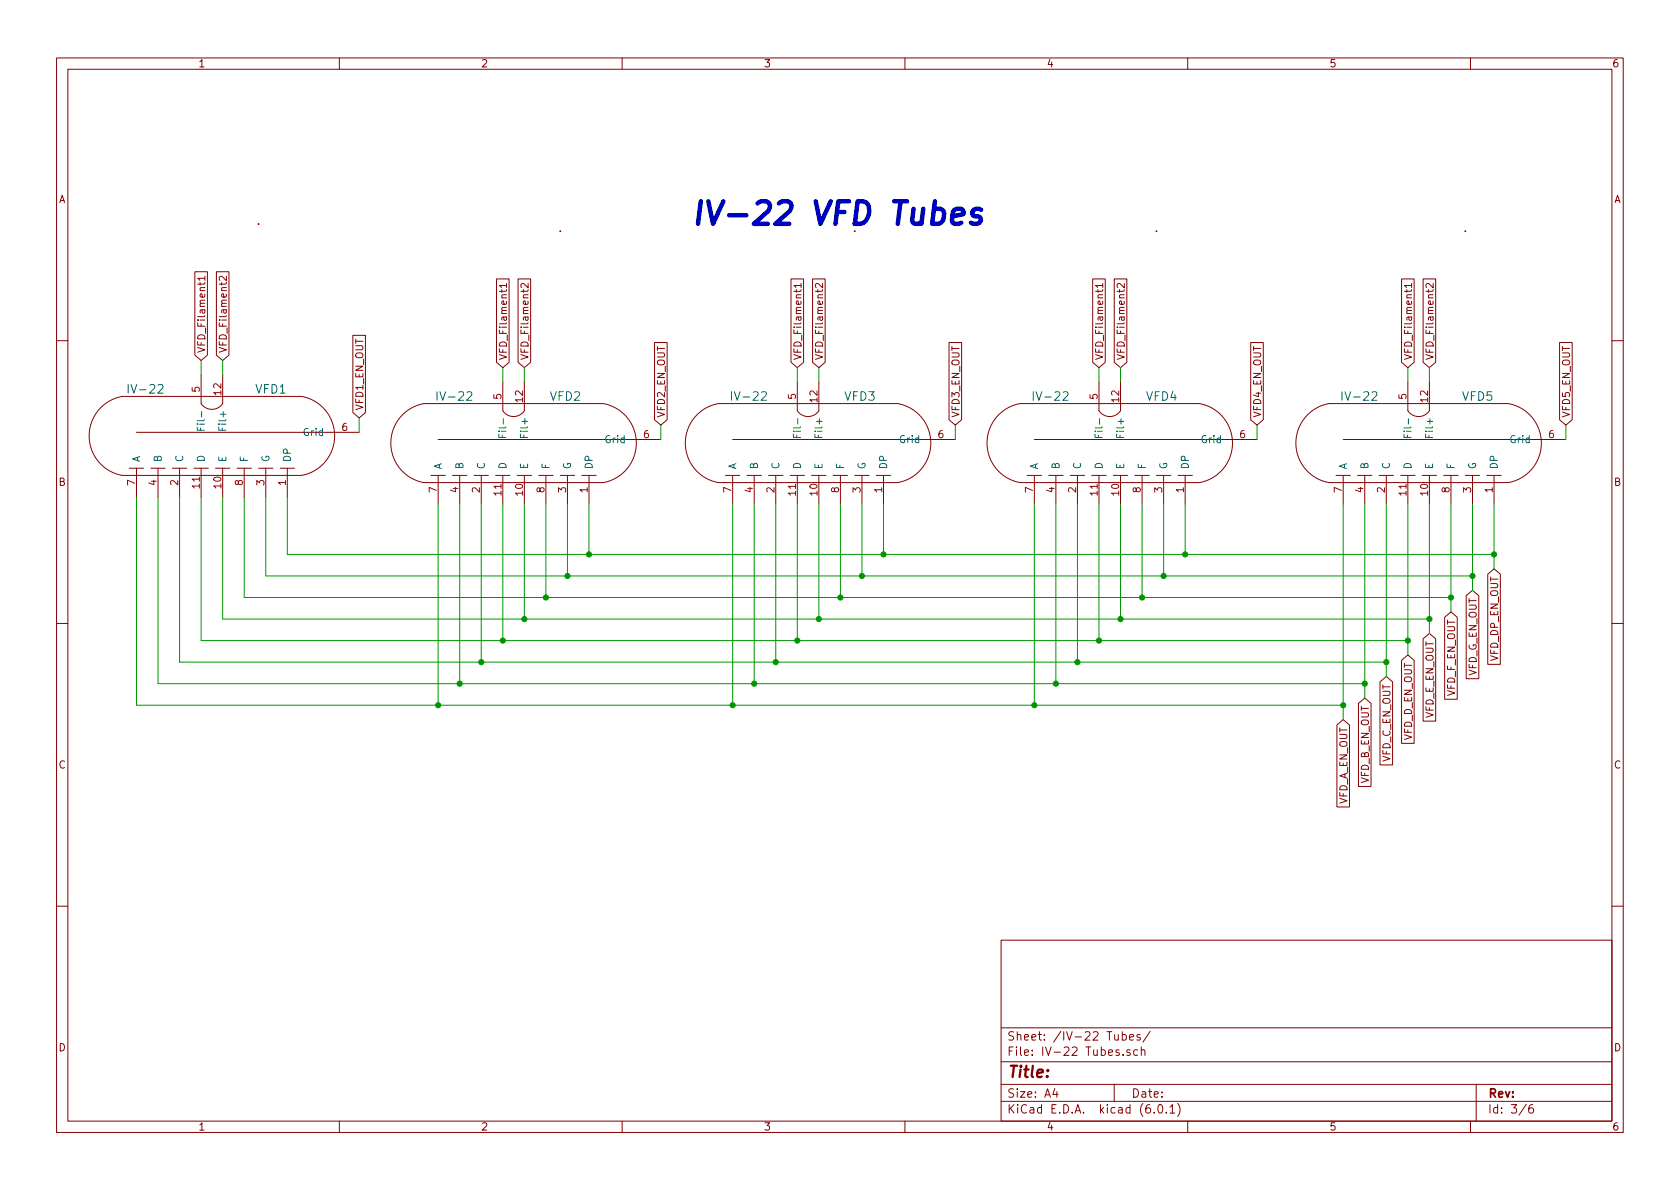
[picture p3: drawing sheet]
<svg xmlns="http://www.w3.org/2000/svg" width="297mm" height="210mm" viewBox="0 0 297 210" stroke-linecap="round" stroke-linejoin="round" font-family="sans-serif">
<g fill="none" stroke="#840000" stroke-width=".18">
<path d="M10 10.2h277v190.1h-277zM12 12.2h273v186.1h-273zM60 10.2v2M110 10.2v2M160 10.2v2M210 10.2v2M260 10.2v2M34.4 48.1h2.3v14.7l-1.1 .9-1.2-.9zM36.2 49.2h-1.2l.3 .4M36.2 48.9v.7M38.3 48.1h2.2v14.7l-1.1 .9-1.1-.9zM40 48.9v.7l-.9-.7-.3 .2 .1 .5"/>
<path d="M62.4 59.3h2.2v13.7l-1.1 .9-1.1-.9zM87.8 49.3h2.2v14.8l-1.1 .9-1.1-.9zM89.6 50.5h-1.3l.4 .4M89.6 50.1v.8M91.6 49.3h2.2v14.8l-1.1 .9-1.1-.9zM93.4 50.1v.8l-.9-.8-.4 .3 .1 .5M139.9 49.3h2.2v14.8l-1.1 .9-1.1-.9zM141.6 50.5h-1.2l.3 .4M141.6 50.1v.8M143.7 49.3h2.2v14.8l-1.1 .9-1.1-.9zM145.4 50.1v.8l-.9-.8-.3 .3 .1 .5M193.2 49.3h2.2v14.8l-1.1 .9-1.1-.9z"/>
<path d="M195 50.5h-1.3l.4 .4M195 50.1v.8M197 49.3h2.2v14.8l-1.1 .9-1.1-.9zM198.8 50.1v.8l-.9-.8-.4 .3 .1 .5M247.8 49.3h2.2v14.8l-1.1 .9-1.1-.9zM249.6 50.5h-1.3l.4 .4M249.6 50.1v.8M251.6 49.3h2.2v14.8l-1.1 .9-1.1-.9zM253.4 50.1v.8l-.9-.8-.4 .3 .1 .5M10 60.2h2M17.8 72.1l1.5-1.1 1.1-.6 1.2-.3h31.7a7.1 7.1 0 0 1 5.9 7 7.1 7.1 0 0 1-5.9 7h-31.7a7.1 7.1 0 0 1-3.8-12zM24.1 76.4h39.4"/>
<path d="M35.6 66.3v5.1a2.29 2.29 0 0 0 3.8 0v-5.1M71.2 73.4l1.4-1.2 1.1-.5 1.2-.3h31.8a7.1 7.1 0 0 1 5.8 7 7.1 7.1 0 0 1-5.8 6.9h-31.8a7.1 7.1 0 0 1-3.7-11.9zM77.5 77.7h39.3M88.9 67.6v5a2.29 2.29 0 0 0 3.8 0v-5M115.7 60.6h2.3v13.6l-1.2 1-1.1-1zM123.2 73.4l1.5-1.2 1.1-.5 1.2-.3h31.7a7.1 7.1 0 0 1 5.9 7 7.1 7.1 0 0 1-5.9 6.9h-31.7a7.1 7.1 0 0 1-3.8-11.9zM129.5 77.7h39.4M141 67.6v5a2.29 2.29 0 0 0 3.8 0v-5M167.8 60.6h2.2v13.6l-1.1 1-1.1-1zM176.6 73.4l1.4-1.2 1.1-.5 1.2-.3h31.8a7.1 7.1 0 0 1 5.8 7 7.1 7.1 0 0 1-5.8 6.9h-31.8a7.1 7.1 0 0 1-3.7-11.9zM182.9 77.7h39.3M194.3 67.6v5a2.29 2.29 0 0 0 3.8 0v-5"/>
<path d="M221.1 60.6h2.3v13.6l-1.2 1-1.1-1zM231.2 73.4l1.4-1.2 1.2-.5 1.1-.3h31.8a7.1 7.1 0 0 1 5.8 7 7.1 7.1 0 0 1-5.8 6.9h-31.7a7.1 7.1 0 0 1-3.8-11.9zM237.5 77.7h39.4M248.9 67.6v5a2.29 2.29 0 0 0 3.8 0v-5M275.7 60.6h2.3v13.6l-1.1 1-1.2-1zM285 60.2h2M22.9 82.8h2.5M24.1 82.8v5.1M26.7 82.8h2.5M27.9 82.8v5.1M30.5 82.8h2.5M31.7 82.8v5.1"/>
<path d="M34.3 82.8h2.5M35.6 82.8v5.1M38.1 82.8h2.5M39.4 82.8v5.1M41.9 82.8h2.5M43.2 82.8v5.1M45.7 82.8h2.6M47 82.8v5.1M49.5 82.8h2.6M50.8 82.8v5.1M76.2 84.1h2.5M77.5 84.1v5"/>
<path d="M80 84.1h2.5M81.3 84.1v5M83.8 84.1h2.6M85.1 84.1v5M87.6 84.1h2.6M88.9 84.1v5M91.4 84.1h2.6M92.7 84.1v5M95.2 84.1h2.6M96.5 84.1v5M99.1 84.1h2.5M100.3 84.1v5"/>
<path d="M102.9 84.1h2.5M104.1 84.1v5M128.3 84.1h2.5M129.5 84.1v5M132.1 84.1h2.5M133.3 84.1v5M135.9 84.1h2.5M137.2 84.1v5M139.7 84.1h2.5M141 84.1v5M143.5 84.1h2.5M144.8 84.1v5"/>
<path d="M147.3 84.1h2.6M148.6 84.1v5M151.1 84.1h2.6M152.4 84.1v5M154.9 84.1h2.6M156.2 84.1v5M181.6 84.1h2.5M182.9 84.1v5M185.4 84.1h2.6M186.7 84.1v5M189.2 84.1h2.6M190.5 84.1v5"/>
<path d="M193 84.1h2.6M194.3 84.1v5M196.8 84.1h2.6M198.1 84.1v5M200.7 84.1h2.5M201.9 84.1v5M204.5 84.1h2.5M205.7 84.1v5M208.3 84.1h2.5M209.5 84.1v5M236.2 84.1h2.6M237.5 84.1v5"/>
<path d="M240 84.1h2.6M241.3 84.1v5M243.8 84.1h2.6M245.1 84.1v5M247.6 84.1h2.6M248.9 84.1v5M251.5 84.1h2.5M252.7 84.1v5M255.3 84.1h2.5M256.5 84.1v5M259.1 84.1h2.5M260.3 84.1v5"/>
<path d="M262.9 84.1h2.5M264.2 84.1v5M10 110.2h2M247.8 116.8l1.1-1 1.1 1v14.7h-2.2zM251.6 113l1.1-1 1.1 1v14.5h-2.2zM255.4 109.2l1.1-1 1.2 1v14.5h-2.3zM259.2 105.3l1.1-.9 1.2 .9v14.7h-2.3zM263 101.5l1.2-.9 1.1 .9v16h-2.3zM285 110.2h2M236.4 128.2l1.1-1 1.1 1v14.5h-2.2zM240.2 124.4l1.1-1 1.1 1v14.7h-2.2zM244 120.6l1.1-1 1.1 1v14.7h-2.2z"/>
<path d="M10 160.2h2M177 166.3h108v32h-108zM285 160.2h2M60 198.3v2M110 198.3v2M160 198.3v2M177 194.8h108M177 191.8h108M177 187.8h108M177 181.8h108M186.5 192.5l-.4 1h1M186.9 193v1"/>
<path d="M197 191.8v3M198.4 183l.5-.1 .2 .3v.4l-.1 .3h-.6M198.4 182.4v1.5M198.6 186.5v.1M199.7 183.4l.7-.1v-.3l-.5-.1-.2 .2 .1 .8h.6M199.8 185.7l-.4-.1-.2 .2 .1 .3 .5 .1v.4h-.6M201.1 185.7l-.4-.1-.3 .3v.4l.2 .3h.5M201.6 183l-.4-.1-.2 .2 .1 .3 .5 .1v.4h-.6M201.8 185.8l.2-.2 .4 .1v.9M201.8 185.1v1.5M203.4 182.4l-1.3 1.9M204.1 196.7v.1"/>
<path d="M204.9 195.4l.2-.1a.81 .81 0 0 1 .6 .7 .81 .81 0 0 1-.3 .8h-.2a.81 .81 0 0 1-.6-.6 .81 .81 0 0 1 .3-.8zM206.2 196.7v.1M206.9 195.8l.4-.5v1.5M206.9 196.8h.8M208.2 195.1a1.72 1.72 0 0 1 0 2.3M210 198.3v2M260 198.3v2M261 191.8v6.5M269.9 195.3l-1.3 1.9M271 195.3a.6 .6 0 0 0-.7 .7v.5l.1 .3h.5l.2-.1 .1-.5-.2-.2-.4-.1-.3 .3"/>
</g>
<g fill="#840000" stroke="#840000" stroke-width=".18">
<circle cx="99.1" cy="40.9" r=".08"/>
<circle cx="204.5" cy="40.9" r=".08"/>
<circle cx="259.1" cy="40.9" r=".08"/>
<circle cx="45.7" cy="39.6" r=".08"/>
</g>
<g fill="none" stroke="#006464" stroke-width=".18">
<path d="M34.9 75.5v.6h1.2M35.5 75.7v.4M38.7 75.5v.6h1.2M39.3 75.7v.4M88.2 76.8v.6h1.3M88.8 76.9v.5M92 76.8v.6h1.3M92.6 76.9v.5M140.3 76.8v.6h1.2M140.9 76.9v.5M144.1 76.8v.6h1.3M144.7 76.9v.5"/>
<path d="M193.6 76.8v.6h1.3M194.2 76.9v.5M197.4 76.8v.6h1.3M198 76.9v.5M248.2 76.8v.6h1.3M248.8 76.9v.5M252 76.8v.6h1.3M252.6 76.9v.5"/>
</g>
<path d="M168.4 38.3l1.9-.4 .1-.4-.2-.4-.3-.2h-.8l-.4 .2-.2 .4-.2 1.5 .1 .4 .4 .2h.8l.4-.2M173.5 37.1a.97 .97 0 0 0-1.6 .6l.1 .4 .4 .2h.6l.3 .1 .1 .6-.2 .4-.4 .2h-.8l-.3-.2" fill="none" stroke="#0000c2" stroke-width=".8"/>
<g fill="none" stroke="#009600" stroke-width=".18">
<path d="M35.6 63.7v2.6M39.4 63.7v2.6M63.5 73.9v2.5M88.9 65v2.6M92.7 65v2.6M116.8 75.2v2.5M141 65v2.6M144.8 65v2.6M168.9 75.2v2.5M194.3 65v2.6M198.1 65v2.6M222.2 75.2v2.5"/>
<path d="M248.9 65v2.6M252.7 65v2.6M276.9 75.2v2.5M24.1 87.9v36.8h213.4M27.9 87.9v33h213.4M31.7 87.9v29.2h213.4M35.6 87.9v25.4h213.3M39.4 87.9v21.6h213.3M43.2 87.9v17.8h213.3M47 87.9v13.9h213.3M50.8 87.9v10.1h213.4M77.5 89.1v35.6"/>
<path d="M81.3 89.1v31.8M85.1 89.1v28M88.9 89.1v24.2M92.7 89.1v20.4M96.5 89.1v16.6M100.3 89.1v12.7M104.1 89.1v8.9M129.5 89.1v35.6M133.3 89.1v31.8M137.2 89.1v28M141 89.1v24.2M144.8 89.1v20.4"/>
<path d="M148.6 89.1v16.6M152.4 89.1v12.7M156.2 89.1v8.9M182.9 89.1v35.6M186.7 89.1v31.8M190.5 89.1v28M194.3 89.1v24.2M198.1 89.1v20.4M201.9 89.1v16.6M205.7 89.1v12.7M209.5 89.1v8.9M237.5 89.1v38.1"/>
<path d="M241.3 89.1v34.3M245.1 89.1v30.5M248.9 89.1v26.7M252.7 89.1v22.9M256.5 89.1v19.1M260.3 89.1v15.3M264.2 89.1v11.5"/>
</g>
<g fill="#009600" stroke="#009600" stroke-width=".18">
<circle cx="141" cy="113.3" r=".46"/>
<circle cx="137.2" cy="117.1" r=".46"/>
<circle cx="133.3" cy="120.9" r=".46"/>
<circle cx="77.5" cy="124.7" r=".46"/>
<circle cx="129.5" cy="124.7" r=".46"/>
<circle cx="152.4" cy="101.8" r=".46"/>
<circle cx="148.6" cy="105.7" r=".46"/>
<circle cx="144.8" cy="109.5" r=".46"/>
<circle cx="104.1" cy="98" r=".46"/>
<circle cx="264.2" cy="98" r=".46"/>
<circle cx="237.5" cy="124.7" r=".46"/>
<circle cx="252.7" cy="109.5" r=".46"/>
<circle cx="256.5" cy="105.7" r=".46"/>
<circle cx="260.3" cy="101.8" r=".46"/>
<circle cx="241.3" cy="120.9" r=".46"/>
<circle cx="245.1" cy="117.1" r=".46"/>
<circle cx="248.9" cy="113.3" r=".46"/>
<circle cx="100.3" cy="101.8" r=".46"/>
<circle cx="96.5" cy="105.7" r=".46"/>
<circle cx="85.1" cy="117.1" r=".46"/>
<circle cx="81.3" cy="120.9" r=".46"/>
<circle cx="92.7" cy="109.5" r=".46"/>
<circle cx="88.9" cy="113.3" r=".46"/>
<circle cx="198.1" cy="109.5" r=".46"/>
<circle cx="194.3" cy="113.3" r=".46"/>
<circle cx="190.5" cy="117.1" r=".46"/>
<circle cx="186.7" cy="120.9" r=".46"/>
<circle cx="209.5" cy="98" r=".46"/>
<circle cx="205.7" cy="101.8" r=".46"/>
<circle cx="182.9" cy="124.7" r=".46"/>
<circle cx="156.2" cy="98" r=".46"/>
<circle cx="201.9" cy="105.7" r=".46"/>
</g>
<text font-size="5.6" fill="#0000c2" x="121.9" y="39.8">IV-22 VFD Tubes</text>
<text font-size="2.8" fill="#840000" x="178" y="190.6">Title:</text>
<g font-size="2.1" fill="#006464">
<text x="23.2" y="69.6">IV-22</text>
<text x="45.2" y="69.6">VFD1</text>
<text x="77.8" y="70.9">IV-22</text>
<text x="97.3" y="70.9">VFD2</text>
<text x="129.8" y="70.9">IV-22</text>
<text x="149.3" y="70.9">VFD3</text>
<text x="183.2" y="70.9">IV-22</text>
<text x="202.7" y="70.9">VFD4</text>
<text x="237.8" y="70.9">IV-22</text>
<text x="258.6" y="70.9">VFD5</text>
</g>
<g font-size="2.1" fill="#840000">
<text x="178" y="184">Sheet: /IV-22 Tubes/</text>
<text x="178" y="186.7">File: IV-22 Tubes.sch</text>
<text x="178" y="196.9">KiCad E.D.A. kicad (6.0.1)</text>
<text x="178" y="194.1">Size: A4</text>
<text x="200" y="194.1">Date:</text>
<text x="263" y="194.1">Rev:</text>
<text x="263" y="196.9">Id: 3/6</text>
</g>
<g font-size="1.8" fill="#840000">
<text x="35" y="11.9">1</text>
<text x="85" y="11.9">2</text>
<text x="135" y="11.9">3</text>
<text x="185" y="11.9">4</text>
<text x="235" y="11.9">5</text>
<text x="285" y="11.9">6</text>
<text x="10.3" y="35.9">A</text>
<text x="285.3" y="35.9">A</text>
<text x="36.3" y="62.5" transform="rotate(-90 36.3 62.5)">VFD_Filament1</text>
<text x="40.1" y="62.5" transform="rotate(-90 40.1 62.5)">VFD_Filament2</text>
<text x="89.6" y="63.7" transform="rotate(-90 89.6 63.7)">VFD_Filament1</text>
<text x="93.4" y="63.7" transform="rotate(-90 93.4 63.7)">VFD_Filament2</text>
<text x="141.7" y="63.7" transform="rotate(-90 141.7 63.7)">VFD_Filament1</text>
<text x="145.5" y="63.7" transform="rotate(-90 145.5 63.7)">VFD_Filament2</text>
<text x="195" y="63.7" transform="rotate(-90 195 63.7)">VFD_Filament1</text>
<text x="198.8" y="63.7" transform="rotate(-90 198.8 63.7)">VFD_Filament2</text>
<text x="249.6" y="63.7" transform="rotate(-90 249.6 63.7)">VFD_Filament1</text>
<text x="253.5" y="63.7" transform="rotate(-90 253.5 63.7)">VFD_Filament2</text>
<text x="64.2" y="72.6" transform="rotate(-90 64.2 72.6)">VFD1_EN_OUT</text>
<text x="117.6" y="73.9" transform="rotate(-90 117.6 73.9)">VFD2_EN_OUT</text>
<text x="169.6" y="73.9" transform="rotate(-90 169.6 73.9)">VFD3_EN_OUT</text>
<text x="223" y="73.9" transform="rotate(-90 223 73.9)">VFD4_EN_OUT</text>
<text x="277.6" y="73.9" transform="rotate(-90 277.6 73.9)">VFD5_EN_OUT</text>
<text x="10.3" y="85.9">B</text>
<text x="285.3" y="85.9">B</text>
<text x="261.1" y="119.7" transform="rotate(-90 261.1 119.7)">VFD_G_EN_OUT</text>
<text x="264.9" y="117" transform="rotate(-90 264.9 117)">VFD_DP_EN_OUT</text>
<text x="257.3" y="123.2" transform="rotate(-90 257.3 123.2)">VFD_F_EN_OUT</text>
<text x="249.6" y="131" transform="rotate(-90 249.6 131)">VFD_D_EN_OUT</text>
<text x="253.5" y="127.1" transform="rotate(-90 253.5 127.1)">VFD_E_EN_OUT</text>
<text x="10.3" y="135.9">C</text>
<text x="245.8" y="134.9" transform="rotate(-90 245.8 134.9)">VFD_C_EN_OUT</text>
<text x="285.3" y="135.9">C</text>
<text x="238.2" y="142.5" transform="rotate(-90 238.2 142.5)">VFD_A_EN_OUT</text>
<text x="242" y="138.7" transform="rotate(-90 242 138.7)">VFD_B_EN_OUT</text>
<text x="10.3" y="185.9">D</text>
<text x="285.3" y="185.9">D</text>
<text x="35" y="199.9">1</text>
<text x="85" y="199.9">2</text>
<text x="135" y="199.9">3</text>
<text x="185" y="199.9">4</text>
<text x="235" y="199.9">5</text>
<text x="285" y="199.9">6</text>
</g>
<g font-size="1.8" fill="#a90000">
<text x="35.3" y="69.3" transform="rotate(-90 35.3 69.3)">5</text>
<text x="39.1" y="69.8" transform="rotate(-90 39.1 69.8)">12</text>
<text x="88.6" y="70.6" transform="rotate(-90 88.6 70.6)">5</text>
<text x="92.5" y="71.1" transform="rotate(-90 92.5 71.1)">12</text>
<text x="140.7" y="70.6" transform="rotate(-90 140.7 70.6)">5</text>
<text x="144.5" y="71.1" transform="rotate(-90 144.5 71.1)">12</text>
<text x="194.1" y="70.6" transform="rotate(-90 194.1 70.6)">5</text>
<text x="197.9" y="71.1" transform="rotate(-90 197.9 71.1)">12</text>
<text x="248.7" y="70.6" transform="rotate(-90 248.7 70.6)">5</text>
<text x="252.5" y="71.1" transform="rotate(-90 252.5 71.1)">12</text>
<text x="60.5" y="76.2">6</text>
<text x="113.8" y="77.5">6</text>
<text x="165.9" y="77.5">6</text>
<text x="219.2" y="77.5">6</text>
<text x="273.8" y="77.5">6</text>
<text x="23.9" y="85.8" transform="rotate(-90 23.9 85.8)">7</text>
<text x="27.7" y="85.8" transform="rotate(-90 27.7 85.8)">4</text>
<text x="31.5" y="85.8" transform="rotate(-90 31.5 85.8)">2</text>
<text x="35.3" y="86.3" transform="rotate(-90 35.3 86.3)">11</text>
<text x="39.1" y="86.3" transform="rotate(-90 39.1 86.3)">10</text>
<text x="42.9" y="85.8" transform="rotate(-90 42.9 85.8)">8</text>
<text x="46.7" y="85.8" transform="rotate(-90 46.7 85.8)">3</text>
<text x="50.5" y="85.8" transform="rotate(-90 50.5 85.8)">1</text>
<text x="77.2" y="87.1" transform="rotate(-90 77.2 87.1)">7</text>
<text x="81" y="87.1" transform="rotate(-90 81 87.1)">4</text>
<text x="84.8" y="87.1" transform="rotate(-90 84.8 87.1)">2</text>
<text x="88.6" y="87.6" transform="rotate(-90 88.6 87.6)">11</text>
<text x="92.5" y="87.6" transform="rotate(-90 92.5 87.6)">10</text>
<text x="96.3" y="87.1" transform="rotate(-90 96.3 87.1)">8</text>
<text x="100.1" y="87.1" transform="rotate(-90 100.1 87.1)">3</text>
<text x="103.9" y="87.1" transform="rotate(-90 103.9 87.1)">1</text>
<text x="129.3" y="87.1" transform="rotate(-90 129.3 87.1)">7</text>
<text x="133.1" y="87.1" transform="rotate(-90 133.1 87.1)">4</text>
<text x="136.9" y="87.1" transform="rotate(-90 136.9 87.1)">2</text>
<text x="140.7" y="87.6" transform="rotate(-90 140.7 87.6)">11</text>
<text x="144.5" y="87.6" transform="rotate(-90 144.5 87.6)">10</text>
<text x="148.3" y="87.1" transform="rotate(-90 148.3 87.1)">8</text>
<text x="152.1" y="87.1" transform="rotate(-90 152.1 87.1)">3</text>
<text x="156" y="87.1" transform="rotate(-90 156 87.1)">1</text>
<text x="182.6" y="87.1" transform="rotate(-90 182.6 87.1)">7</text>
<text x="186.4" y="87.1" transform="rotate(-90 186.4 87.1)">4</text>
<text x="190.2" y="87.1" transform="rotate(-90 190.2 87.1)">2</text>
<text x="194.1" y="87.6" transform="rotate(-90 194.1 87.6)">11</text>
<text x="197.9" y="87.6" transform="rotate(-90 197.9 87.6)">10</text>
<text x="201.7" y="87.1" transform="rotate(-90 201.7 87.1)">8</text>
<text x="205.5" y="87.1" transform="rotate(-90 205.5 87.1)">3</text>
<text x="209.3" y="87.1" transform="rotate(-90 209.3 87.1)">1</text>
<text x="237.2" y="87.1" transform="rotate(-90 237.2 87.1)">7</text>
<text x="241" y="87.1" transform="rotate(-90 241 87.1)">4</text>
<text x="244.9" y="87.1" transform="rotate(-90 244.9 87.1)">2</text>
<text x="248.7" y="87.6" transform="rotate(-90 248.7 87.6)">11</text>
<text x="252.5" y="87.6" transform="rotate(-90 252.5 87.6)">10</text>
<text x="256.3" y="87.1" transform="rotate(-90 256.3 87.1)">8</text>
<text x="260.1" y="87.1" transform="rotate(-90 260.1 87.1)">3</text>
<text x="263.9" y="87.1" transform="rotate(-90 263.9 87.1)">1</text>
</g>
<g font-size="1.8" fill="#006464">
<text x="36.2" y="75" transform="rotate(-90 36.2 75)">Fil-</text>
<text x="40" y="75.5" transform="rotate(-90 40 75.5)">Fil+</text>
<text x="53.8" y="77.1">Grid</text>
<text x="89.5" y="76.3" transform="rotate(-90 89.5 76.3)">Fil-</text>
<text x="93.3" y="76.8" transform="rotate(-90 93.3 76.8)">Fil+</text>
<text x="141.6" y="76.3" transform="rotate(-90 141.6 76.3)">Fil-</text>
<text x="145.4" y="76.8" transform="rotate(-90 145.4 76.8)">Fil+</text>
<text x="194.9" y="76.3" transform="rotate(-90 194.9 76.3)">Fil-</text>
<text x="198.8" y="76.8" transform="rotate(-90 198.8 76.8)">Fil+</text>
<text x="249.6" y="76.3" transform="rotate(-90 249.6 76.3)">Fil-</text>
<text x="253.4" y="76.8" transform="rotate(-90 253.4 76.8)">Fil+</text>
<text x="24.8" y="81.8" transform="rotate(-90 24.8 81.8)">A</text>
<text x="28.6" y="81.8" transform="rotate(-90 28.6 81.8)">B</text>
<text x="32.4" y="81.8" transform="rotate(-90 32.4 81.8)">C</text>
<text x="36.2" y="81.8" transform="rotate(-90 36.2 81.8)">D</text>
<text x="40" y="81.8" transform="rotate(-90 40 81.8)">E</text>
<text x="43.8" y="81.8" transform="rotate(-90 43.8 81.8)">F</text>
<text x="47.6" y="81.8" transform="rotate(-90 47.6 81.8)">G</text>
<text x="51.4" y="81.8" transform="rotate(-90 51.4 81.8)">DP</text>
<text x="78.1" y="83.1" transform="rotate(-90 78.1 83.1)">A</text>
<text x="81.9" y="83.1" transform="rotate(-90 81.9 83.1)">B</text>
<text x="85.7" y="83.1" transform="rotate(-90 85.7 83.1)">C</text>
<text x="89.5" y="83.1" transform="rotate(-90 89.5 83.1)">D</text>
<text x="93.3" y="83.1" transform="rotate(-90 93.3 83.1)">E</text>
<text x="97.2" y="83.1" transform="rotate(-90 97.2 83.1)">F</text>
<text x="101" y="83.1" transform="rotate(-90 101 83.1)">G</text>
<text x="104.8" y="83.1" transform="rotate(-90 104.8 83.1)">DP</text>
<text x="107.1" y="78.4">Grid</text>
<text x="130.2" y="83.1" transform="rotate(-90 130.2 83.1)">A</text>
<text x="134" y="83.1" transform="rotate(-90 134 83.1)">B</text>
<text x="137.8" y="83.1" transform="rotate(-90 137.8 83.1)">C</text>
<text x="141.6" y="83.1" transform="rotate(-90 141.6 83.1)">D</text>
<text x="145.4" y="83.1" transform="rotate(-90 145.4 83.1)">E</text>
<text x="149.2" y="83.1" transform="rotate(-90 149.2 83.1)">F</text>
<text x="153" y="83.1" transform="rotate(-90 153 83.1)">G</text>
<text x="156.8" y="83.1" transform="rotate(-90 156.8 83.1)">DP</text>
<text x="159.2" y="78.4">Grid</text>
<text x="183.5" y="83.1" transform="rotate(-90 183.5 83.1)">A</text>
<text x="187.3" y="83.1" transform="rotate(-90 187.3 83.1)">B</text>
<text x="191.1" y="83.1" transform="rotate(-90 191.1 83.1)">C</text>
<text x="194.9" y="83.1" transform="rotate(-90 194.9 83.1)">D</text>
<text x="198.8" y="83.1" transform="rotate(-90 198.8 83.1)">E</text>
<text x="202.6" y="83.1" transform="rotate(-90 202.6 83.1)">F</text>
<text x="206.4" y="83.1" transform="rotate(-90 206.4 83.1)">G</text>
<text x="210.2" y="83.1" transform="rotate(-90 210.2 83.1)">DP</text>
<text x="212.5" y="78.4">Grid</text>
<text x="238.1" y="83.1" transform="rotate(-90 238.1 83.1)">A</text>
<text x="241.9" y="83.1" transform="rotate(-90 241.9 83.1)">B</text>
<text x="245.7" y="83.1" transform="rotate(-90 245.7 83.1)">C</text>
<text x="249.6" y="83.1" transform="rotate(-90 249.6 83.1)">D</text>
<text x="253.4" y="83.1" transform="rotate(-90 253.4 83.1)">E</text>
<text x="257.2" y="83.1" transform="rotate(-90 257.2 83.1)">F</text>
<text x="261" y="83.1" transform="rotate(-90 261 83.1)">G</text>
<text x="264.8" y="83.1" transform="rotate(-90 264.8 83.1)">DP</text>
<text x="267.1" y="78.4">Grid</text>
</g>
</svg>
